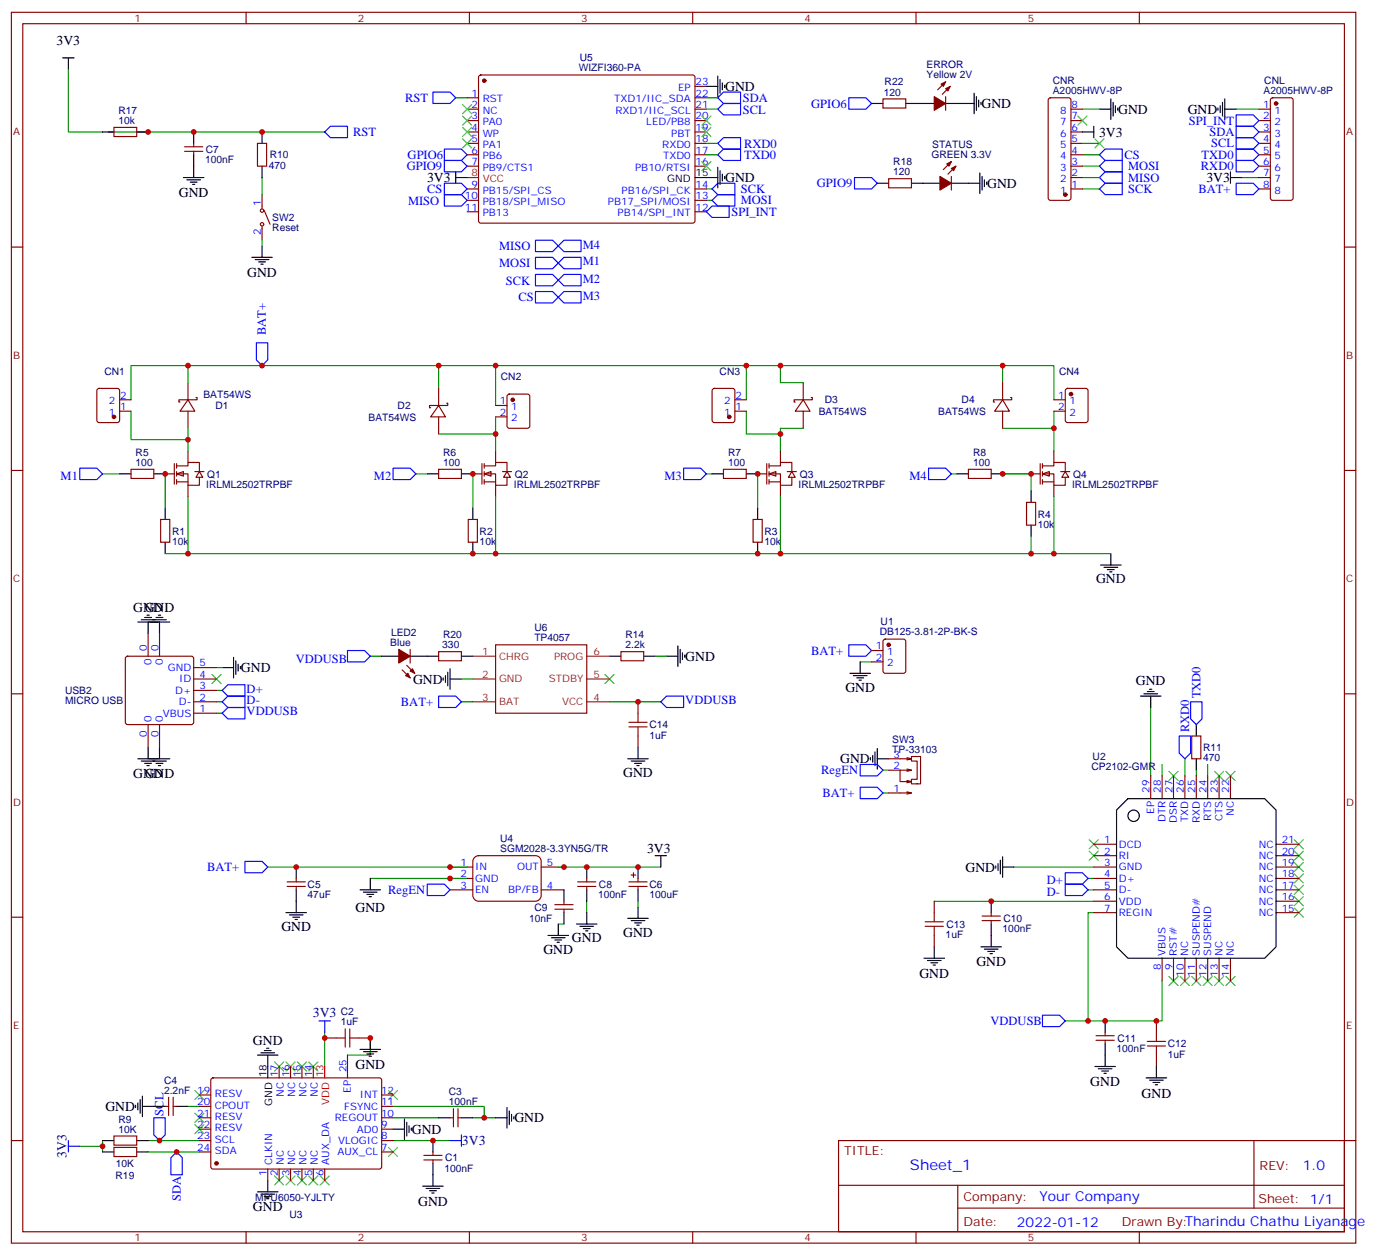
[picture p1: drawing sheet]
<svg xmlns="http://www.w3.org/2000/svg" width="433mm" height="388mm" viewBox="0 0 433 388" stroke-linecap="round" stroke-linejoin="round" font-family="sans-serif">
<g fill="none" stroke="#870000" stroke-width=".35">
<path d="M3.5 3.8h416.3v381h-416.3zM7.1 7.3h409.2v374h-409.2zM76.2 3.8v3.5M145.3 3.8v3.5M214.5 3.8v3.5M283.6 3.8v3.5M352.8 3.8v3.5M35.3 39.4h7v2.9h-7zM144.6 33.8h3.6M144.6 37.3h3.6M144.6 30.3h3.6M148.4 23.4l.5-.2h65.6l.5 .2 .2 .5-.1 44.7-.6 .5-65.9-.1-.4-.6v-44.5z"/>
<path d="M215.2 33.8h3.5M215.2 37.3h3.5M215.2 30.3h3.5M215.2 26.7h3.5M273.4 30.6h7.1v2.8h-7.1zM292.8 25.3l-2.5 2.5M292.8 29.9v4.2M294.2 26.7l-2.5 2.5M324.8 30.5l.5-.2h5.6l.5 .2 .2 .5v30.3l-.2 .5-.5 .2h-5.6l-.5-.2-.2-.5v-30.3zM331.6 33.8h3.5M331.6 37.3h3.5M389.8 33.8h3.5"/>
<path d="M389.8 37.3h3.5M393.6 30.5l.5-.2h5.6l.5 .2 .2 .5v30.3l-.2 .5-.5 .2h-5.6l-.5-.2-.3-.5v-30.3zM57.1 46.8h5.7M57.1 45.4h5.7M60 44.4v1M60 46.8v1.1M79.7 44.4h2.8v7h-2.8zM144.6 40.9h3.6M144.6 44.4h3.6M144.6 47.9h3.6M144.6 51.4h3.6M144.6 58.5h3.6"/>
<path d="M215.2 40.9h3.5M215.2 44.4h3.5M215.2 47.9h3.5M215.2 51.4h3.5M215.2 58.5h3.5M275.2 55.3h7v2.8h-7zM294.6 50l-2.5 2.5M294.6 54.6v4.2M296 51.4l-2.5 2.5M331.6 40.9h3.5M331.6 44.4h3.5M331.6 47.9h3.5"/>
<path d="M331.6 51.4h3.5M331.6 55h3.5M331.6 58.5h3.5M389.8 40.9h3.5M389.8 44.4h3.5M389.8 47.9h3.5M389.8 51.4h3.5M389.8 55h3.5M389.8 58.5h3.5M3.5 76.5h3.6M81.1 60.3v4.2M81.1 70.1v4.3"/>
<path d="M81.8 65.2l1.8 4.2M144.6 62h3.6M144.6 65.5h3.6M215.2 62h3.5M215.2 65.5h3.5M416.3 76.5h3.5M58.2 118.5v5.3M248.7 118.5v5.3M310.4 118.5v5.3M58.2 123.8l2.1 3.5h-4.6zM58.2 127.3v5.3M60.7 123h.3v.8h-5.6v.7h.3"/>
<path d="M135.8 125.5l2.1 3.5h-4.6zM135.8 120.2v5.3M135.8 129v5.3M138.3 124.8h.3v.7h-5.6v.7h.3M248.7 123.8l2.1 3.5h-4.6zM248.7 127.3v5.3M251.2 123h.3v.8h-5.6v.7h.3M310.4 123.8l2.2 3.5h-4.6zM310.4 127.3v5.3M312.9 123h.4v.8h-5.7v.7h.4M3.5 145.6h3.6M40.6 145.3h7v2.8h-7z"/>
<path d="M135.8 145.3h7.1v2.8h-7.1zM224 145.3h7.1v2.8h-7.1zM299.9 145.3h7v2.8h-7zM317.9 155.5h2.8v7.1h-2.8zM416.3 145.6h3.5M49.7 160.8h2.9v7.1h-2.9zM145 160.8h2.8v7.1h-2.8zM233.2 160.8h2.8v7.1h-2.8zM3.5 214.8h3.6M416.3 214.8h3.5M3.5 283.9h3.6M416.3 283.9h3.5"/>
<path d="M3.5 353.1h3.6M259.6 353.1h156.7v28.2h-156.7zM388.3 353.1v20.9M416.3 353.1h3.5M259.7 366.9h156.4M296.6 374h119.5M296.6 366.9v14.1M76.2 381.3v3.5M145.3 381.3v3.5M214.5 381.3v3.5M283.6 381.3v3.5M352.8 381.3v3.5"/>
<circle cx="81.1" cy="65.2" r=".53"/>
<circle cx="81.1" cy="69.4" r=".53"/>
</g>
<g fill="none" stroke="#000" stroke-width=".35">
<path d="M19.4 17.9h3.5M21.2 17.9v3.5M269.9 32h3.5M280.5 32h8.8M292.8 32h8.8M301.6 28.9v6.3M302.3 29.9v4.2M303 31v2.1M303.7 31.7v.7M338.7 39.1v3.5M340.4 33.8h3.6M344 30.6v6.4"/>
<path d="M344.7 31.7v4.2M345.4 32.7v2.2M346.1 33.4v.7M377.1 33.4v.7M377.8 32.7v2.2M378.5 31.7v4.2M379.2 33.8h3.6M379.2 30.6v6.4M31.7 40.9h3.6M42.3 40.9h3.6M56.8 55h6.3M57.9 55.7h4.2"/>
<path d="M58.9 56.4h2.1M59.6 57.1h.7M60 40.9v3.5M60 47.9v7.1M81.1 40.9v3.5M81.1 51.4v3.6M141.1 55h3.5M141.1 53.2v3.5M215.2 55h7M222.2 51.8v6.3M223 52.8v4.3M223.7 53.9v2.1"/>
<path d="M224.4 54.6v.7M271.6 56.7h3.6M282.2 56.7h8.8M294.6 56.7h8.8M303.4 53.6v6.3M304.1 54.6v4.2M304.8 55.7v2.1M305.5 56.4v.7M335.1 40.9h3.6M381 55h3.5M381 53.2v3.5M78 79.7h6.3"/>
<path d="M81.1 76.1v3.6M79 80.4h4.3M80.1 81.1h2.1M80.8 81.8h.7M37 146.7h3.6M47.6 146.7h3.6M51.2 157.3v3.5M132.3 146.7h3.5M142.9 146.7h3.5M146.4 157.3v3.5M220.5 146.7h3.5M231.1 146.7h3.5"/>
<path d="M234.6 157.3v3.5M296.3 146.7h3.6M306.9 146.7h3.5M319.3 152v3.5M51.2 167.9v3.5M146.4 167.9v3.5M234.6 167.9v3.5M319.3 162.6v3.5M340.8 174.9h6.3M341.8 175.6h4.3M342.9 176.3h2.1M343.6 177h.7"/>
<path d="M344 171.4v3.5"/>
</g>
<g fill="none" stroke="#008700" stroke-width=".35">
<path d="M21.2 21.4v19.5h10.5M141.1 30.3h3.5M218.7 33.8h3.5M218.7 30.3h3.5M335.1 33.8h5.3M382.8 33.8h7M33.5 40.9h67M81.1 55v5.3M218.7 47.9h3.5M218.7 58.5h1.8M218.7 44.4h3.5M335.1 47.9h5.3"/>
<path d="M335.1 51.4h5.3M335.1 55h5.3M335.1 58.5h5.3M335.1 44.4h5.3M384.5 55h5.3M81.1 74.4v1.7M218.7 62h1.8M58.2 113.2h-17.6v10.6M135.8 113.2v7M153.5 113.2v12.3M231.1 113.2v10.6M310.4 113.2v5.3"/>
<path d="M40.6 127.3v8.8h17.6M135.8 134.3h17.7M231.1 127.3v7h10.6M310.4 132.6h15.9M326.3 127.3v12.3M31.7 146.7h5.3M128.8 146.7h3.5M218.7 146.7h1.8M294.6 146.7h1.7M310.4 146.7h8.9M319.3 166.1v5.3"/>
</g>
<g fill="none" stroke="#00f" stroke-width=".35">
<path d="M134.1 28.5h5.2l1.8 1.8-1.8 1.7h-5.2zM222.2 33.8l1.8-1.8h5.3v3.6h-5.3zM224 28.5h5.3v3.5h-5.3l-1.8-1.7zM262.8 30.3h5.3l1.8 1.7-1.8 1.8h-5.3zM382.8 39.1h5.3l1.7 1.8-1.7 1.7h-5.3zM100.5 40.9l1.8-1.8h5.3v3.5h-5.3zM137.6 49.7h5.3l1.7 1.7-1.7 1.8h-5.3zM137.6 46.1h5.3l1.7 1.8-1.7 1.8h-5.3zM137.6 56.7h5.3l1.7 1.8-1.7 1.8h-5.3zM220.5 58.5l1.7-1.8h5.3v3.6h-5.3zM222.2 47.9l1.8-1.8h5.3v3.6h-5.3zM222.2 44.4l1.8-1.8h5.3v3.5h-5.3z"/>
<path d="M264.6 55h5.3l1.7 1.7-1.7 1.8h-5.3zM342.2 46.1h5.3v3.6h-5.3l-1.8-1.8zM342.2 49.7h5.3v3.5h-5.3l-1.8-1.8zM342.2 53.2h5.3v3.5h-5.3l-1.8-1.7zM342.2 56.7h5.3v3.6h-5.3l-1.8-1.8zM382.8 46.1h5.3l1.7 1.8-1.7 1.8h-5.3zM382.8 49.7h5.3l1.7 1.7-1.7 1.8h-5.3zM382.8 42.6h5.3l1.7 1.8-1.7 1.7h-5.3zM382.8 56.7h5.3l1.7 1.8-1.7 1.8h-5.3zM137.6 60.3h5.3l1.7 1.7-1.7 1.8h-5.3zM172.9 76.1l1.7-1.7h5.3v3.5h-5.3zM222.2 60.3h5.3v3.5h-5.3l-1.7-1.8z"/>
<path d="M172.9 81.4l1.7-1.7h5.3v3.5h-5.3zM172.9 92l1.7-1.8h5.3v3.6h-5.3zM174.6 84.9h5.3v3.6h-5.3l-1.7-1.8zM79.4 106.1h3.5v5.3l-1.8 1.8-1.7-1.8zM24.7 144.9h5.3l1.7 1.8-1.7 1.7h-5.3zM121.7 144.9h5.3l1.8 1.8-1.8 1.7h-5.3zM211.7 144.9h5.3l1.7 1.8-1.7 1.7h-5.3zM287.5 144.9h5.3l1.8 1.8-1.8 1.7h-5.3z"/>
</g>
<g fill="#870000" stroke="#870000" stroke-width=".35">
<path d="M289.3 29.9l3.5 2.1-3.5 2.1z"/>
<path d="M292.8 27.4l1.4-.7-.7 1.5z"/>
<path d="M291.4 26l1.4-.7-.7 1.4z"/>
<path d="M291 54.6l3.6 2.1-3.6 2.1z"/>
<path d="M294.6 52.1l1.4-.7-.7 1.4z"/>
<path d="M293.2 50.7l1.4-.7-.7 1.4z"/>
<circle cx="395.1" cy="32" r=".53"/>
<circle cx="329.8" cy="60.3" r=".53"/>
<circle cx="149.9" cy="25" r=".53"/>
</g>
<path d="M333.7 35.9l2.8 2.8M336.5 35.9l-2.8 2.8" fill="none" stroke="#3c3" stroke-width=".35"/>
<path d="M144.6 55h3.6" fill="none" stroke="#f00" stroke-width=".35"/>
<g fill="#fff" stroke="#870000" stroke-width=".35">
<path d="M54.7 146.7l2.1-.7v1.4z"/>
<path d="M61.7 146l1.1 1.7h-2.1z"/>
</g>
<path d="M58.2 139.6v3.6M51.2 146.7h2.8M54 143.5v6.4M54.7 144.2h3.5v-1h3.5v2.8M54.7 146.7h3.5v3.5h3.5v-2.5M54.7 149.2h3.5M54.7 143.5v1.4M54.7 146v1.4M54.7 148.4v1.5M58.2 150.2v3.5M60.3 146h2.8" fill="none" stroke="#870000" stroke-width=".35"/>
<g fill="#fff" stroke="#870000" stroke-width=".35">
<path d="M149.9 146.7l2.1-.7v1.4z"/>
<path d="M157 146l1 1.7h-2.1z"/>
</g>
<path d="M153.5 139.6v3.6M146.4 146.7h2.8M149.2 143.5v6.4M149.9 144.2h3.6v-1h3.5v2.8M149.9 146.7h3.6v3.5h3.5v-2.5M149.9 149.2h3.6M149.9 143.5v1.4M149.9 146v1.4M149.9 148.4v1.5M153.5 150.2v3.5M155.6 146h2.8" fill="none" stroke="#870000" stroke-width=".35"/>
<g fill="#fff" stroke="#870000" stroke-width=".35">
<path d="M238.1 146.7l2.1-.7v1.4z"/>
<path d="M245.2 146l1 1.7h-2.1z"/>
</g>
<path d="M241.7 139.6v3.6M234.6 146.7h2.8M237.4 143.5v6.4M238.1 144.2h3.6v-1h3.5v2.8M238.1 146.7h3.6v3.5h3.5v-2.5M238.1 149.2h3.6M238.1 143.5v1.4M238.1 146v1.4M238.1 148.4v1.5M241.7 150.2v3.5M243.8 146h2.8" fill="none" stroke="#870000" stroke-width=".35"/>
<g fill="#fff" stroke="#870000" stroke-width=".35">
<path d="M322.8 146.7l2.1-.7v1.4z"/>
<path d="M329.8 146l1.1 1.7h-2.1z"/>
</g>
<g fill="none" stroke="#870000" stroke-width=".35">
<path d="M30.2 120.4l.5-.2h5.6l.7 .5v9.4l-.4 .7h-5.9l-.7-.5v-9.4zM37 127.3h3.6M37 123.8h3.6M153.5 125.5h3.5M153.5 129h3.5M157.2 122.2l.5-.2h5.6l.7 .4v9.5l-.4 .6-5.9 .1-.7-.5v-9.4zM220.7 120.4l.5-.2h5.6l.7 .5v9.4l-.4 .7h-5.9l-.7-.5v-9.4zM227.5 127.3h3.6M227.5 123.8h3.6M326.3 139.6v3.6M326.3 127.3h3.5M326.3 123.8h3.5"/>
<path d="M330.1 120.4l.5-.2h5.6l.6 .5 .1 9.4-.5 .7h-5.8l-.7-.5-.1-9.4zM319.3 146.7h2.8M322.1 143.5v6.4M322.8 144.2h3.5v-1h3.5v2.8M322.8 146.7h3.5v3.5h3.5v-2.5M322.8 149.2h3.5M322.8 143.5v1.4M322.8 146v1.4M322.8 148.4v1.5M326.3 150.2v3.5M328.4 146h2.9M45.9 196.1v7"/>
<path d="M49.4 196.1v7M153.5 199.6h28.2v21.2h-28.2zM273.6 198l.5-.2h5.7l.6 .5 .1 9.4-.5 .7h-5.9l-.6-.4-.1-9.5zM39 203.3l.5-.2h19.8l.5 .2 .2 .5v19.8l-.3 .5-.4 .2h-19.8l-.5-.2-.2-.5v-19.8zM60 217.2h7M60 213.7h7M60 210.2h7M60 206.7h7M124.5 207.4l2.5 2.4M125.9 206l2.5 2.4M127 201v4.2M135.8 201.7h7.1v2.8h-7.1z"/>
<path d="M192.3 201.7h7v2.8h-7zM197.6 217.2v3.6M269.9 201.4h3.5M269.9 204.9h3.5M45.9 224.3v7.1M49.4 224.3v7.1M60 220.8h7M197.6 227.8v3.6M275.2 234.9h7l-1.4 .3M275.2 238.4h3.5M278.7 238.4v3.5h3.5l-1.4 .4M278.7 238.4h3.5l-1.4 .4"/>
<path d="M280.8 238.1l1.4 .3M280.8 234.5l1.4 .4M282.2 234.2h2.8v8.4h-2.8v-1.4h1.8v-5.6h-1.8zM369 227.8h2.8v7.1h-2.8zM280.8 245.1l1.4 .4h-7M280.8 241.6l1.4 .3M282.2 245.5l-1.4 .3M356.3 240.2v7M359.8 240.2v7M363.4 240.2v7M366.9 240.2v7M370.4 240.2v7"/>
<path d="M373.9 240.2v7M377.5 240.2v7M381 240.2v7M88.9 273h5.6M88.9 274.4h5.6M91.7 271.9v1.1M91.7 274.4v1M139.3 268.4h7.1M139.3 271.9h7.1M139.3 275.4h7.1M147 265.4l1.2-.5h17.6a1.76 1.76 0 0 1 1.8 1.7v10.6a1.89 1.89 0 0 1-1.8 1.8h-17.6a1.89 1.89 0 0 1-1.8-1.8v-10.6zM167.6 268.4h7"/>
<path d="M167.6 275.4h7M174.6 279v1M178.9 273h5.6M178.9 274.4h5.6M181.7 271.9v1.1M181.7 274.4v1M194.7 273h5.7M194.7 274.4h5.7M195.4 270.9h1.4M196.1 270.2v1.4M197.6 271.9v1.1M197.6 274.4v1"/>
<path d="M289.3 279v3.5M338.7 261.3h7M338.7 264.9h7M338.7 268.4h7M338.7 271.9h7M338.7 275.4h7M338.7 279h7M395.1 261.3h7.1M395.1 264.9h7.1M395.1 268.4h7.1M395.1 271.9h7.1M395.1 275.4h7.1"/>
<path d="M395.1 279h7.1M171.8 281.4h5.6M171.8 280h5.6M174.6 281.4v1.1M289.3 289.6v3.5M304.1 285h5.6M304.1 283.6h5.6M306.9 282.5v1.1M306.9 285v1M338.7 282.5h7M359.8 296.6v7.1M363.4 296.6v7.1"/>
<path d="M366.9 296.6v7.1M370.4 296.6v7.1M373.9 296.6v7.1M377.5 296.6v7.1M381 296.6v7.1M395.1 282.5h7.1M342.2 319.5v1.1M358.1 316v3.5M52.2 339.7v5.6M53.6 339.7v5.6M61.7 338.9h3.6M65.5 333.9l.5-.2h51.7l.5 .7-.1 27-.6 .5-51.8-.1-.4-.6v-26.8z"/>
<path d="M86.4 330.1v3.6M90 330.1v3.6M93.5 330.1v3.6M97 330.1v3.6M100.5 321.3h3.6M107.6 326.6v7.1M111.1 321.3h3.6M118.2 338.9h3.5M339.4 322h5.6M339.4 320.6h5.6M342.2 322v1.1M358.1 326.6v3.5"/>
<path d="M35.3 355.2h7v2.8h-7zM35.3 351.6h7v2.9h-7zM51.2 342.5h1M53.6 342.5h1.1M61.7 342.5h3.6M61.7 346h3.6M61.7 356.6h3.6M61.7 353.1h3.6M61.7 349.5h3.6M118.2 342.5h3.5M118.2 346h3.5M118.2 356.6h3.5"/>
<path d="M118.2 353.1h3.5M118.2 349.5h3.5M131.2 359.1h5.7M131.2 357.6h5.7M134.1 356.6v1M134.1 359.1v1M139.3 346h1.1M140.4 343.2v5.6M141.8 343.2v5.6M141.8 346h1.1M82.9 361.9v3.5M86.4 361.9v3.5"/>
<path d="M90 361.9v3.5M93.5 361.9v3.5M97 361.9v3.5M100.5 361.9v3.5"/>
</g>
<g fill="none" stroke="#008700" stroke-width=".35">
<path d="M58.2 118.5v-5.3h268.1v10.6M241.7 113.2v5.3h7M58.2 132.6v7M153.5 129v10.6M248.7 132.6h-7v7M51.2 146.7v10.6M58.2 153.7v17.7M146.4 146.7v10.6M153.5 153.7v17.7M234.6 146.7v10.6M241.7 153.7v17.7M310.4 146.7h8.9v5.3"/>
<path d="M326.3 153.7v17.7M51.2 171.4h292.8M67 217.2h1.8M67 206.7h1.8M67 213.7h1.8M114.7 203.1h3.5M142.9 217.2h3.5M142.9 210.2h3.5M188.7 217.2h15.9M202.8 203.1h3.6M266.3 204.9h3.6M356.3 219v21.2"/>
<path d="M67 220.8h1.8M273.4 238.4h1.8M359.8 236.6v3.6M366.9 234.9v5.3M370.4 238.4v1.8M373.9 236.6v3.6M273.4 245.5h1.8M82.9 268.4h61.7M114.7 271.9h29.9M172.9 268.4h31.7M181.7 279v3.5M197.6 279v1.7"/>
<path d="M289.3 279h49.4M314 268.4h24.7M336.9 275.4h1.8M336.9 271.9h1.8M172.9 286h1.7M338.7 282.5h-1.8v33.5M100.5 319.5v10.6M359.8 303.7v12.3h-30M114.7 321.3v5.3h-7.1M24.7 354.8h7M31.7 353.1v3.5M45.9 353.1h15.8"/>
<path d="M45.9 356.6h15.8M58.2 342.5h3.5M121.7 342.5h28.2v3.5M121.7 346h14.1M121.7 353.1h17.6M146.4 346h7.1"/>
</g>
<g fill="none" stroke="#00f" stroke-width=".35">
<path d="M382.8 35.6h5.3l1.7 1.7-1.7 1.8h-5.3zM165.8 74.4h5.3l1.8 1.7-1.8 1.8h-5.3zM165.8 79.7h5.3l1.8 1.7-1.8 1.8h-5.3zM218.7 65.5l1.8-1.7h5.3v3.5h-5.3zM165.8 84.9h5.3l1.8 1.8-1.8 1.8h-5.3zM165.8 90.2h5.3l1.8 1.8-1.8 1.8h-5.3zM262.8 199.6h5.3l1.8 1.8-1.8 1.7h-5.3zM68.8 213.7l1.8-1.8h5.2v3.6h-5.2zM68.8 217.2l1.8-1.7h5.2v3.5h-5.2zM107.6 201.4h5.3l1.8 1.7-1.8 1.8h-5.3zM135.8 215.5h5.3l1.8 1.7-1.8 1.8h-5.3zM204.6 217.2l1.8-1.7h5.3v3.5h-5.3z"/>
<path d="M368.7 217.2h3.5v5.3l-1.8 1.8-1.7-1.8zM68.8 220.8l1.8-1.8h5.2v3.5h-5.2zM266.3 236.6h5.3l1.8 1.8-1.8 1.8h-5.3zM365.1 227.8h3.6v5.3l-1.8 1.8-1.8-1.8zM266.3 243.7h5.3l1.8 1.8-1.8 1.7h-5.3zM75.8 266.6h5.3l1.8 1.8-1.8 1.8h-5.3zM132.3 273.7h5.3l1.7 1.7-1.7 1.8h-5.3zM329.8 270.2h5.3l1.8 1.7-1.8 1.8h-5.3zM329.8 273.7h5.3l1.8 1.7-1.8 1.8h-5.3zM98.8 316h3.5M100.5 316v3.5M322.8 314.3h5.3l1.7 1.7-1.7 1.8h-5.3z"/>
<path d="M21.2 354.8h3.5M21.2 353.1v3.5M47.6 346h3.6v5.3l-1.8 1.8-1.8-1.8zM54.7 356.6l1.7 1.8v5.2h-3.5v-5.2zM139.3 353.1h3.6M142.9 351.3v3.5"/>
</g>
<g fill="none" stroke="#000" stroke-width=".35">
<path d="M218.7 26.7h3.5M222.2 23.6v6.3M223 24.6v4.3M223.7 25.7v2.1M224.4 26.4v.7M42.7 192.5h9.9M43.7 191.8h7.8M44.8 191.1h2.1M45.5 190.4h.7M45.9 192.5v3.6M48.3 191.1h2.1M49 190.4h.7"/>
<path d="M49.4 192.5v3.6M209.9 200v6.3M68.8 206.7h3.5M72.3 203.5v6.3M73 204.5v4.3M73.7 205.6v2.1M74.4 206.3v.7M118.2 203.1h5.3M127 203.1h8.8M137.2 209.8v.7M137.9 209.1v2.1M138.6 208.1v4.2"/>
<path d="M139.3 210.2h3.6M139.3 207v6.4M142.9 203.1h3.5M188.7 203.1h3.6M199.3 203.1h3.5M206.4 203.1h3.5M210.6 201v4.2M211.3 202.1v2.1M212 202.8v.7M263.2 208.4h6.3M264.2 209.1h4.3M265.3 209.8h2.1"/>
<path d="M266 210.5h.7M266.3 204.9v3.5M353.1 215.5h6.4M354.2 214.8h4.2M355.2 214.1h2.2M356 213.4h.7M356.3 215.5v3.5M42.7 234.9h9.9M43.7 235.6h7.8M44.8 236.3h2.1M45.5 237h.7M45.9 231.4v3.5"/>
<path d="M48.3 236.3h2.1M49 237h.7M49.4 231.4v3.5M194.4 234.9h6.3M195.4 235.6h4.3M196.5 236.3h2.1M197.2 237h.7M197.6 231.4v3.5M269.5 234.5v.7M270.2 233.8v2.1M270.9 232.8v4.2M271.6 234.9h3.6"/>
<path d="M271.6 231.7v6.4M370.4 224.3v3.5M370.4 234.9v3.5M349.2 247.2h42.4l3.5 3.6v42.3l-3.5 3.5h-42.4l-3.5-3.5v-42.3zM91.7 268.4v3.5M91.7 275.4v7.1M111.5 275.4h6.3M112.5 276.2h4.3M113.6 276.9h2.1M114.3 277.6h.7M114.7 271.9v3.5M174.6 275.4v3.6"/>
<path d="M181.7 268.4v3.5M181.7 275.4v3.6M197.6 268.4v3.5M197.6 275.4v3.6M202.8 264.9h3.6M204.6 264.9v3.5M306.9 279v3.5M308.3 268v.7M309 267.3v2.2M309.7 266.3v4.2M310.4 268.4h3.6M310.4 265.2v6.4"/>
<path d="M88.5 282.5h6.4M89.6 283.2h4.2M90.7 283.9h2.1M91.4 284.6h.7M169.7 289.6h6.3M170.7 290.3h4.3M171.8 291h2.1M172.5 291.7h.7M172.9 286v3.6M174.6 282.5v3.5M178.5 286h6.4M179.6 286.7h4.2"/>
<path d="M180.6 287.4h2.1M181.3 288.1h.7M181.7 282.5v3.5M194.4 284.3h6.3M195.4 285h4.3M196.5 285.7h2.1M197.2 286.4h.7M197.6 280.7v3.6M286.1 296.6h6.4M287.2 297.3h4.2M288.2 298h2.1M288.9 298.7h.7"/>
<path d="M289.3 293.1v3.5M303.7 293.1h6.4M304.8 293.8h4.2M305.9 294.5h2.1M306.6 295.2h.7M306.9 286v7.1M342.2 316v3.5M44.1 339.3v6.4M79.7 326.6h6.4M80.8 325.9h4.2M81.8 325.2h2.2M82.5 324.5h.8"/>
<path d="M82.9 326.6v7.1M111.5 324.8h6.3M112.5 325.5h4.3M113.6 326.2h2.1M114.3 327h.7M114.7 321.3v3.5M339 330.1h6.4M340.1 330.8h4.2M341.1 331.5h2.2M341.8 332.2h.7M342.2 323.1v7M354.9 333.7h6.3"/>
<path d="M356 334.4h4.2M357 335.1h2.1M357.7 335.8h.7M358.1 330.1v3.6M31.7 356.6h3.6M31.7 353.1h3.6M42 342.1v.7M42.3 356.6h3.6M42.3 353.1h3.6M42.7 341.4v2.1M43.4 340.4v4.2M44.1 342.5h7.1"/>
<path d="M54.7 342.5h3.5M121.7 349.5h3.5M125.2 346.4v6.3M125.9 347.4v4.2M126.6 348.5v2.1M127.4 349.2v.7M134.1 353.1v3.5M135.8 346h3.5M142.9 346h3.5M153.5 346h3.5M157 342.8v6.4M157.7 343.9v4.2"/>
<path d="M158.4 344.9v2.2M159.1 345.7v.7M79.7 368.9h6.4M80.8 369.6h4.2M81.8 370.3h2.2M82.5 371.1h.8M82.9 365.4v3.5M130.9 367.2h6.3M131.9 367.9h4.3M133 368.6h2.1M133.7 369.3h.7M134.1 360.1v7.1"/>
<circle cx="351" cy="252.5" r="1.76"/>
</g>
<g fill="none" stroke="#3c3" stroke-width=".35">
<path d="M143.2 39.4l2.8 2.9M143.2 35.9l2.8 2.8M143.2 32.4l2.8 2.8M146 39.4l-2.8 2.9M146 35.9l-2.8 2.8M146 32.4l-2.8 2.8M217.3 35.9l2.8 2.8M217.3 39.4l2.8 2.9M220.1 35.9l-2.8 2.8M220.1 39.4l-2.8 2.9M143.2 43l2.8 2.8M146 43l-2.8 2.8"/>
<path d="M217.3 50l2.8 2.8M220.1 50l-2.8 2.8M339 43l2.8 2.8M341.8 43l-2.8 2.8M65.6 208.8l2.8 2.8M68.4 208.8l-2.8 2.8M187.3 208.8l2.8 2.8M190.1 208.8l-2.8 2.8M361.9 238.8l2.9 2.8M364.8 238.8l-2.9 2.8M376.1 238.8l2.8 2.8M378.9 238.8l-2.8 2.8"/>
<path d="M379.6 238.8l2.8 2.8M382.4 238.8l-2.8 2.8M337.3 259.9l2.8 2.8M340.1 259.9l-2.8 2.8M400.8 259.9l2.8 2.8M403.6 259.9l-2.8 2.8M337.3 263.5l2.8 2.8M340.1 263.5l-2.8 2.8M400.8 263.5l2.8 2.8M400.8 267l2.8 2.8M400.8 270.5l2.8 2.8M400.8 274l2.8 2.9"/>
<path d="M400.8 277.6l2.8 2.8M403.6 263.5l-2.8 2.8M403.6 267l-2.8 2.8M403.6 270.5l-2.8 2.8M403.6 274l-2.8 2.9M403.6 277.6l-2.8 2.8M400.8 281.1l2.8 2.8M403.6 281.1l-2.8 2.8M361.9 302.3l2.9 2.8M364.8 302.3l-2.9 2.8M365.5 302.3l2.8 2.8M368.3 302.3l-2.8 2.8"/>
<path d="M369 302.3l2.8 2.8M371.8 302.3l-2.8 2.8M372.5 302.3l2.9 2.8M375.4 302.3l-2.9 2.8M376.1 302.3l2.8 2.8M378.9 302.3l-2.8 2.8M379.6 302.3l2.8 2.8M382.4 302.3l-2.8 2.8M60.3 337.5l2.8 2.9M63.1 337.5l-2.8 2.9M85 328.7l2.8 2.8M87.8 328.7l-2.8 2.8"/>
<path d="M88.5 328.7l2.9 2.8M91.4 328.7l-2.9 2.8M92.1 328.7l2.8 2.8M94.9 328.7l-2.8 2.8M95.6 328.7l2.8 2.8M98.4 328.7l-2.8 2.8M120.3 337.5l2.8 2.9M123.1 337.5l-2.8 2.9M60.3 348.1l2.8 2.8M60.3 344.6l2.8 2.8M63.1 348.1l-2.8 2.8M63.1 344.6l-2.8 2.8"/>
<path d="M120.3 355.2l2.8 2.8M123.1 355.2l-2.8 2.8M85 364l2.8 2.8M87.8 364l-2.8 2.8M88.5 364l2.9 2.8M91.4 364l-2.9 2.8M92.1 364l2.8 2.8M94.9 364l-2.8 2.8M95.6 364l2.8 2.8M98.4 364l-2.8 2.8M99.1 364l2.9 2.8M102 364l-2.9 2.8"/>
</g>
<g fill="none" stroke="#a10000" stroke-width=".35">
<path d="M194.7 223.6h5.7M194.7 225h5.7M197.6 220.8v2.8M197.6 225v2.8M286.5 285.3h5.6M286.5 286.7h5.6M289.3 282.5v2.8M289.3 286.7v2.9M106.9 318.5v5.6M108.3 318.5v5.6M358.1 319.5v2.9M104.1 321.3h2.8"/>
<path d="M108.3 321.3h2.8M355.2 322.4h5.7M355.2 323.8h5.7M358.1 323.8v2.8"/>
</g>
<g fill="#870000" stroke="#870000" stroke-width=".35">
<path d="M123.5 201l3.5 2.1-3.5 2.1z"/>
<path d="M127 207.7l.7-.7 .7 1.4z"/>
<path d="M125.6 209.1l.7-.7 .7 1.4z"/>
<circle cx="67" cy="360.1" r=".53"/>
<circle cx="275.2" cy="199.6" r=".53"/>
<circle cx="35.3" cy="129" r=".53"/>
<circle cx="158.7" cy="123.8" r=".53"/>
<circle cx="225.8" cy="129" r=".53"/>
<circle cx="331.6" cy="122" r=".53"/>
</g>
<path d="M100.5 330.1v3.6" fill="none" stroke="#f00" stroke-width=".35"/>
<path d="M146.4 203.1h7.1M146.4 210.2h7.1M146.4 217.2h7.1M181.7 203.1h7M181.7 210.2h7M181.7 217.2h7" fill="none" stroke="#8c2424" stroke-width=".35"/>
<g fill="#c00">
<circle cx="60" cy="40.9" r=".88"/>
<circle cx="81.1" cy="40.9" r=".88"/>
<circle cx="45.9" cy="40.9" r=".88"/>
<circle cx="310.4" cy="113.2" r=".88"/>
<circle cx="153.5" cy="134.3" r=".88"/>
<circle cx="135.8" cy="113.2" r=".88"/>
<circle cx="58.2" cy="136.1" r=".88"/>
<circle cx="58.2" cy="113.2" r=".88"/>
<circle cx="234.6" cy="171.4" r=".88"/>
<circle cx="146.4" cy="171.4" r=".88"/>
<circle cx="310.4" cy="146.7" r=".88"/>
<circle cx="234.6" cy="146.7" r=".88"/>
<circle cx="146.4" cy="146.7" r=".88"/>
<circle cx="51.2" cy="146.7" r=".88"/>
<circle cx="81.1" cy="113.2" r=".88"/>
<circle cx="326.3" cy="132.6" r=".88"/>
<circle cx="231.1" cy="113.2" r=".88"/>
<circle cx="241.7" cy="134.3" r=".88"/>
<circle cx="319.3" cy="171.4" r=".88"/>
<circle cx="319.3" cy="146.7" r=".88"/>
<circle cx="153.5" cy="113.2" r=".88"/>
<circle cx="153.5" cy="171.4" r=".88"/>
<circle cx="241.7" cy="171.4" r=".88"/>
<circle cx="326.3" cy="171.4" r=".88"/>
<circle cx="241.7" cy="113.2" r=".88"/>
<circle cx="49.4" cy="353.1" r=".88"/>
<circle cx="54.7" cy="356.6" r=".88"/>
<circle cx="114.7" cy="321.3" r=".88"/>
<circle cx="149.9" cy="346" r=".88"/>
<circle cx="100.5" cy="321.3" r=".88"/>
<circle cx="134.1" cy="353.1" r=".88"/>
<circle cx="31.8" cy="354.8" r=".88"/>
<circle cx="336.9" cy="316" r=".88"/>
<circle cx="306.9" cy="279" r=".88"/>
<circle cx="358.1" cy="316" r=".88"/>
<circle cx="342.2" cy="316" r=".88"/>
<circle cx="197.6" cy="268.4" r=".88"/>
<circle cx="91.7" cy="268.4" r=".88"/>
<circle cx="139.3" cy="268.4" r=".88"/>
<circle cx="174.6" cy="268.4" r=".88"/>
<circle cx="139.3" cy="271.9" r=".88"/>
<circle cx="197.6" cy="217.2" r=".88"/>
<circle cx="181.7" cy="268.4" r=".88"/>
<circle cx="58.2" cy="171.4" r=".88"/>
</g>
<text font-size="4.6" fill="#00f" x="281.7" y="362.1">Sheet_1</text>
<g font-size="4.2">
<text x="17.5" y="14">3V3</text>
<text x="224.5" y="28.2">GND</text>
<text x="303.9" y="33.5">GND</text>
<text x="346.3" y="35.2">GND</text>
<text x="367.8" y="35.2">GND</text>
<text x="340.3" y="42.3">3V3</text>
<text x="132.2" y="56.4">3V3</text>
<text x="224.5" y="56.4">GND</text>
<text x="305.7" y="58.2">GND</text>
<text x="373.5" y="56.4">3V3</text>
<text x="55.4" y="61">GND</text>
<text x="76.6" y="85.7">GND</text>
<text x="339.4" y="180.6">GND</text>
<text x="41.3" y="189.3">GND</text>
<text x="44.8" y="189.3">GND</text>
<text x="74.6" y="208.1">GND</text>
<text x="212.2" y="204.6">GND</text>
<text x="127.9" y="211.6">GND</text>
<text x="261.8" y="214.1">GND</text>
<text x="351.7" y="212.1">GND</text>
<text x="260.2" y="236.3">GND</text>
<text x="41.3" y="241">GND</text>
<text x="44.8" y="241">GND</text>
<text x="193" y="240.5">GND</text>
<text x="200.4" y="264.2">3V3</text>
<text x="299" y="269.8">GND</text>
<text x="110.1" y="282.2">GND</text>
<text x="87.1" y="288.1">GND</text>
<text x="177.1" y="291.7">GND</text>
<text x="193" y="289.9">GND</text>
<text x="168.3" y="295.2">GND</text>
<text x="302.3" y="299.2">GND</text>
<text x="284.7" y="302.7">GND</text>
<text x="78.3" y="323.4">GND</text>
<text x="110.1" y="330.9">GND</text>
<text x="337.6" y="336.2">GND</text>
<text x="353.5" y="339.7">GND</text>
<text x="32.6" y="343.9">GND</text>
<text x="159.3" y="347.4">GND</text>
<text x="127.5" y="350.9">GND</text>
<text x="78.3" y="374.9">GND</text>
<text x="129.5" y="373.3">GND</text>
</g>
<g font-size="4.2" fill="#000080">
<text x="96.9" y="314.9">3V3</text>
<text x="20.6" y="358.3" transform="rotate(-90 20.6 358.3)">3V3</text>
<text x="143.1" y="354.5">3V3</text>
</g>
<g font-size="4.2" fill="#00f">
<text x="403.4" y="362.3">1.0</text>
<text x="321.8" y="371.9">Your Company</text>
<text x="314.9" y="379.7">2022-01-12</text>
</g>
<g font-size="3.9" fill="#00f">
<text x="125.4" y="31.6">RST</text>
<text x="230" y="35.1">SCL</text>
<text x="230" y="31.5">SDA</text>
<text x="251.2" y="33.3">GPIO6</text>
<text x="368.1" y="38.6">SPI_INT</text>
<text x="109.3" y="42.1">RST</text>
<text x="230.4" y="45.7">RXD0</text>
<text x="374.5" y="42.1">SDA</text>
<text x="375" y="45.6">SCL</text>
<text x="125.9" y="52.7">GPIO9</text>
<text x="126.2" y="49.1">GPIO6</text>
<text x="230.4" y="49.2">TXD0</text>
<text x="348.2" y="49.3">CS</text>
<text x="349.3" y="52.7">MOSI</text>
<text x="371.9" y="52.7">RXD0</text>
<text x="372.1" y="49.1">TXD0</text>
<text x="132.3" y="59.7">CS</text>
<text x="229.4" y="59.7">SCK</text>
<text x="252.9" y="58">GPIO9</text>
<text x="349.3" y="56.2">MISO</text>
<text x="349.3" y="59.7">SCK</text>
<text x="371.1" y="59.8">BAT+</text>
<text x="126.3" y="63.3">MISO</text>
<text x="229.4" y="63.3">MOSI</text>
<text x="226.5" y="66.8">SPI_INT</text>
<text x="154.6" y="77.4">MISO</text>
<text x="180.4" y="77">M4</text>
<text x="154.6" y="82.8">MOSI</text>
<text x="180.4" y="82.1">M1</text>
<text x="156.6" y="88.1">SCK</text>
<text x="180.4" y="87.5">M2</text>
<text x="160.5" y="93.2">CS</text>
<text x="180.4" y="92.9">M3</text>
<text x="82.3" y="103.7" transform="rotate(-90 82.3 103.7)">BAT+</text>
<text x="18.8" y="148.4">M1</text>
<text x="115.8" y="148.4">M2</text>
<text x="205.7" y="148.4">M3</text>
<text x="281.6" y="148.4">M4</text>
<text x="251.1" y="202.7">BAT+</text>
<text x="91.6" y="205.1">VDDUSB</text>
<text x="76.4" y="214.4">D+</text>
<text x="76.4" y="217.9">D-</text>
<text x="76.4" y="221.5">VDDUSB</text>
<text x="124.1" y="218.5">BAT+</text>
<text x="212.2" y="217.8">VDDUSB</text>
<text x="371.7" y="216.2" transform="rotate(-90 371.7 216.2)">TXD0</text>
<text x="368.2" y="226.7" transform="rotate(-90 368.2 226.7)">RXD0</text>
<text x="254.3" y="239.7">RegEN</text>
<text x="254.7" y="246.8">BAT+</text>
<text x="64.2" y="269.7">BAT+</text>
<text x="324.1" y="273.7">D+</text>
<text x="120.2" y="276.7">RegEN</text>
<text x="324.1" y="277.2">D-</text>
<text x="306.7" y="317.3">VDDUSB</text>
<text x="50.7" y="345.3" transform="rotate(-90 50.7 345.3)">SCL</text>
<text x="56" y="371.9" transform="rotate(-90 56 371.9)">SDA</text>
</g>
<g font-size="3.9" fill="#800">
<text x="261.4" y="357.6">TITLE:</text>
<text x="390" y="362.3">REV:</text>
<text x="298.3" y="371.8">Company:</text>
<text x="389.7" y="372.5">Sheet: 1/1</text>
<text x="298.3" y="379.5">Date:</text>
<text x="347.4" y="379.6">Drawn By:Tharindu Chathu Liyanage</text>
</g>
<g font-size="3.2" fill="#800">
<text x="41.6" y="6.8">1</text>
<text x="110.8" y="6.8">2</text>
<text x="179.9" y="6.8">3</text>
<text x="249.1" y="6.8">4</text>
<text x="318.2" y="6.8">5</text>
<text x="4.1" y="41.9">A</text>
<text x="416.8" y="41.9">A</text>
<text x="4.1" y="111.1">B</text>
<text x="416.8" y="111.1">B</text>
<text x="4.1" y="180.2">C</text>
<text x="416.8" y="180.2">C</text>
<text x="4.1" y="249.3">D</text>
<text x="416.8" y="249.3">D</text>
<text x="4.1" y="318.5">E</text>
<text x="416.8" y="318.5">E</text>
<text x="41.6" y="384.3">1</text>
<text x="110.8" y="384.3">2</text>
<text x="179.9" y="384.3">3</text>
<text x="249.1" y="384.3">4</text>
<text x="318.2" y="384.3">5</text>
</g>
<g font-size="3.2" fill="#000080">
<text x="179.2" y="22">WIZFI360-PA</text>
<text x="179.5" y="18.9">U5</text>
<text x="286.9" y="21.1">ERROR</text>
<text x="273.7" y="29.6">120</text>
<text x="273.9" y="26.3">R22</text>
<text x="286.9" y="24.3">Yellow 2V</text>
<text x="326" y="29.2">A2005HWV-8P</text>
<text x="326" y="26">CNR</text>
<text x="391.2" y="29.1">A2005HWV-8P</text>
<text x="391.5" y="25.9">CNL</text>
<text x="36.7" y="35.2">R17</text>
<text x="36.7" y="38.4">10k</text>
<text x="63.8" y="47.3">C7</text>
<text x="288.6" y="45.7">STATUS</text>
<text x="63.5" y="50.5">100nF</text>
<text x="83.3" y="52.3">470</text>
<text x="83.5" y="49">R10</text>
<text x="276.6" y="51.1">R18</text>
<text x="288.4" y="49">GREEN 3.3V</text>
<text x="276.6" y="54.3">120</text>
<text x="84.3" y="71.6">Reset</text>
<text x="84.3" y="68.5">SW2</text>
<text x="32.3" y="116">CN1</text>
<text x="155.1" y="117.8">CN2</text>
<text x="222.8" y="116">CN3</text>
<text x="328" y="116">CN4</text>
<text x="63" y="123.1">BAT54WS</text>
<text x="255.4" y="124.9">D3</text>
<text x="297.8" y="124.9">D4</text>
<text x="66.7" y="126.6">D1</text>
<text x="114.1" y="130.2">BAT54WS</text>
<text x="123.1" y="126.6">D2</text>
<text x="253.5" y="128.4">BAT54WS</text>
<text x="290.5" y="128.4">BAT54WS</text>
<text x="42" y="141">R5</text>
<text x="137.2" y="141">R6</text>
<text x="225.4" y="141">R7</text>
<text x="301.3" y="141">R8</text>
<text x="42" y="144.2">100</text>
<text x="64.2" y="147.8">Q1</text>
<text x="137.2" y="144.2">100</text>
<text x="159.4" y="147.8">Q2</text>
<text x="225.4" y="144.2">100</text>
<text x="247.6" y="147.8">Q3</text>
<text x="301.3" y="144.2">100</text>
<text x="332.3" y="147.8">Q4</text>
<text x="63.9" y="151">IRLML2502TRPBF</text>
<text x="159.1" y="151">IRLML2502TRPBF</text>
<text x="247.3" y="151">IRLML2502TRPBF</text>
<text x="332" y="151">IRLML2502TRPBF</text>
<text x="321.4" y="160.2">R4</text>
<text x="53.3" y="165.5">R1</text>
<text x="148.5" y="165.5">R2</text>
<text x="236.7" y="165.5">R3</text>
<text x="321.4" y="163.3">10k</text>
<text x="53.3" y="168.6">10k</text>
<text x="148.5" y="168.6">10k</text>
<text x="236.7" y="168.6">10k</text>
<text x="121.1" y="196.7">LED2</text>
<text x="137.2" y="197.4">R20</text>
<text x="165.5" y="195.2">U6</text>
<text x="193.7" y="197.5">R14</text>
<text x="272.4" y="196.7">DB125-3.81-2P-BK-S</text>
<text x="272.7" y="193.5">U1</text>
<text x="120.8" y="200">Blue</text>
<text x="137" y="200.7">330</text>
<text x="165.5" y="198.4">TP4057</text>
<text x="193.7" y="200.7">2.2k</text>
<text x="20.1" y="214.9">USB2</text>
<text x="20.1" y="218">MICRO USB</text>
<text x="201.1" y="225.4">C14</text>
<text x="201.1" y="228.6">1uF</text>
<text x="276.3" y="233.1">TP-33103</text>
<text x="276.3" y="230">SW3</text>
<text x="372.5" y="232.5">R11</text>
<text x="338" y="238.4">CP2102-GMR</text>
<text x="338.3" y="235.2">U2</text>
<text x="372.5" y="235.7">470</text>
<text x="154.9" y="263.7">SGM2028-3.3YN5G/TR</text>
<text x="154.9" y="260.6">U4</text>
<text x="95.2" y="274.8">C5</text>
<text x="185.5" y="274.8">C8</text>
<text x="201.1" y="274.9">C6</text>
<text x="95.2" y="278">47uF</text>
<text x="165.5" y="281.9">C9</text>
<text x="185.2" y="278">100nF</text>
<text x="201.1" y="278">100uF</text>
<text x="163.8" y="285.4">10nF</text>
<text x="293.1" y="287.2">C13</text>
<text x="310.7" y="285.4">C10</text>
<text x="292.8" y="290.4">1uF</text>
<text x="310.4" y="288.6">100nF</text>
<text x="105.5" y="317.4">1uF</text>
<text x="105.5" y="314.3">C2</text>
<text x="346" y="322.4">C11</text>
<text x="345.7" y="325.7">100nF</text>
<text x="361.6" y="327.4">1uF</text>
<text x="361.6" y="324.2">C12</text>
<text x="50.8" y="335.5">C4</text>
<text x="50.8" y="338.6">2.2nF 19</text>
<text x="139" y="339">C3</text>
<text x="36.7" y="347.5">R9</text>
<text x="139" y="342.1">100nF</text>
<text x="36.7" y="350.6">10K</text>
<text x="137.8" y="359.5">C1</text>
<text x="35.8" y="364.8">R19</text>
<text x="35.9" y="361.3">10K</text>
<text x="137.6" y="362.7">100nF</text>
<text x="79" y="371.9">MPU6050-YJLTY</text>
<text x="89.6" y="377.2">U3</text>
</g>
<g font-size="3.2" fill="#00f">
<text x="146" y="29.9">1</text>
<text x="210" y="28.2">EP</text>
<text x="215.4" y="29.9">22</text>
<text x="215.4" y="26.4">23</text>
<text x="146" y="33.4">2</text>
<text x="149.5" y="31.7">RST</text>
<text x="149.5" y="35.2">NC</text>
<text x="190.2" y="31.7">TXD1/IIC_SDA</text>
<text x="190.6" y="35.2">RXD1/IIC_SCL</text>
<text x="215.4" y="33.4">21</text>
<text x="328.3" y="35.2">8</text>
<text x="331.8" y="33.4">8</text>
<text x="391.2" y="33.4">1</text>
<text x="394.7" y="35.2">1</text>
<text x="146" y="37">3</text>
<text x="146" y="40.5">4</text>
<text x="149.5" y="38.7">PA0</text>
<text x="200.1" y="38.7">LED/PB8</text>
<text x="215.4" y="40.5">19</text>
<text x="215.4" y="37">20</text>
<text x="328.3" y="38.7">7</text>
<text x="331.8" y="40.5">6</text>
<text x="331.8" y="37">7</text>
<text x="391.2" y="37">2</text>
<text x="391.2" y="40.5">3</text>
<text x="394.7" y="38.7">2</text>
<text x="146" y="44">5</text>
<text x="146" y="47.6">6</text>
<text x="149.5" y="42.3">WP</text>
<text x="149.5" y="45.8">PA1</text>
<text x="205" y="45.8">RXD0</text>
<text x="207.8" y="42.3">PBT</text>
<text x="215.4" y="47.6">17</text>
<text x="215.4" y="44">18</text>
<text x="328.3" y="45.8">5</text>
<text x="328.3" y="42.3">6</text>
<text x="331.8" y="47.6">4</text>
<text x="331.8" y="44">5</text>
<text x="391.2" y="44">4</text>
<text x="391.2" y="47.6">5</text>
<text x="394.7" y="42.3">3</text>
<text x="394.7" y="45.8">4</text>
<text x="146" y="51.1">7</text>
<text x="149.5" y="49.3">PB6</text>
<text x="149.5" y="52.8">PB9/CTS1</text>
<text x="196.7" y="52.8">PB10/RTSI</text>
<text x="205.3" y="49.3">TXD0</text>
<text x="215.4" y="51.1">16</text>
<text x="328.3" y="52.8">3</text>
<text x="328.3" y="49.3">4</text>
<text x="331.8" y="51.1">3</text>
<text x="391.2" y="51.1">6</text>
<text x="394.7" y="49.3">5</text>
<text x="394.7" y="52.8">6</text>
<text x="146" y="58.1">9</text>
<text x="149.5" y="59.9">PB15/SPI_CS</text>
<text x="192.5" y="59.9">PB16/SPI_CK</text>
<text x="215.4" y="58.1">14</text>
<text x="328.3" y="59.9">1</text>
<text x="328.3" y="56.4">2</text>
<text x="331.8" y="58.1">1</text>
<text x="331.8" y="54.6">2</text>
<text x="391.2" y="54.6">7</text>
<text x="391.2" y="58.1">8</text>
<text x="394.7" y="56.4">7</text>
<text x="394.7" y="59.9">8</text>
<text x="80.8" y="63.8" transform="rotate(-90 80.8 63.8)">1</text>
<text x="144" y="61.7">10</text>
<text x="144" y="65.2">11</text>
<text x="149.5" y="63.4">PB18/SPI_MISO</text>
<text x="188.2" y="63.4">PB17_SPI/MOSI</text>
<text x="215.4" y="65.2">12</text>
<text x="215.4" y="61.7">13</text>
<text x="149.5" y="67">PB13</text>
<text x="191.2" y="67">PB14/SPI_INT</text>
<text x="80.8" y="72.9" transform="rotate(-90 80.8 72.9)">2</text>
<text x="33.7" y="125.2">2</text>
<text x="37.2" y="123.4">2</text>
<text x="154.8" y="125.2">1</text>
<text x="224.2" y="125.2">2</text>
<text x="227.7" y="123.4">2</text>
<text x="327.7" y="123.4">1</text>
<text x="331.2" y="125.2">1</text>
<text x="33.7" y="128.7">1</text>
<text x="37.2" y="126.9">1</text>
<text x="154.8" y="128.7">2</text>
<text x="158.3" y="126.9">1</text>
<text x="158.3" y="130.5">2</text>
<text x="224.2" y="128.7">1</text>
<text x="227.7" y="126.9">1</text>
<text x="327.7" y="126.9">2</text>
<text x="331.2" y="128.7">2</text>
<text x="45.5" y="201.4" transform="rotate(-90 45.5 201.4)">0</text>
<text x="49" y="201.4" transform="rotate(-90 49 201.4)">0</text>
<text x="271.2" y="201">1</text>
<text x="274.7" y="202.8">1</text>
<text x="46.9" y="205.8" transform="rotate(-90 46.9 205.8)">0</text>
<text x="50.4" y="205.8" transform="rotate(-90 50.4 205.8)">0</text>
<text x="52" y="207.7">GND</text>
<text x="61.7" y="209.8">4</text>
<text x="61.7" y="206.3">5</text>
<text x="271.2" y="204.5">2</text>
<text x="274.7" y="206.3">2</text>
<text x="54.2" y="214.8">D+</text>
<text x="55.5" y="211.2">ID</text>
<text x="61.7" y="213.4">3</text>
<text x="50.4" y="221.8">VBUS</text>
<text x="55.4" y="218.3">D-</text>
<text x="61.7" y="220.4">1</text>
<text x="61.7" y="216.9">2</text>
<text x="46.9" y="223.6" transform="rotate(-90 46.9 223.6)">0</text>
<text x="50.4" y="223.6" transform="rotate(-90 50.4 223.6)">0</text>
<text x="45.5" y="228.1" transform="rotate(-90 45.5 228.1)">0</text>
<text x="49" y="228.1" transform="rotate(-90 49 228.1)">0</text>
<text x="276.7" y="234.5">3</text>
<text x="276.7" y="238.1">2</text>
<text x="276.7" y="245.1">1</text>
<text x="356" y="245.5" transform="rotate(-90 356 245.5)">29</text>
<text x="359.5" y="245.5" transform="rotate(-90 359.5 245.5)">28</text>
<text x="363" y="245.5" transform="rotate(-90 363 245.5)">27</text>
<text x="366.5" y="245.5" transform="rotate(-90 366.5 245.5)">26</text>
<text x="370.1" y="245.5" transform="rotate(-90 370.1 245.5)">25</text>
<text x="373.6" y="245.5" transform="rotate(-90 373.6 245.5)">24</text>
<text x="377.1" y="245.5" transform="rotate(-90 377.1 245.5)">23</text>
<text x="380.6" y="245.5" transform="rotate(-90 380.6 245.5)">22</text>
<text x="357.4" y="251.9" transform="rotate(-90 357.4 251.9)">EP</text>
<text x="360.9" y="254.5" transform="rotate(-90 360.9 254.5)">DTR</text>
<text x="364.4" y="254.8" transform="rotate(-90 364.4 254.8)">DSR</text>
<text x="367.9" y="254.5" transform="rotate(-90 367.9 254.5)">TXD</text>
<text x="371.5" y="254.8" transform="rotate(-90 371.5 254.8)">RXD</text>
<text x="375" y="254.3" transform="rotate(-90 375 254.3)">RTS</text>
<text x="378.5" y="254.3" transform="rotate(-90 378.5 254.3)">CTS</text>
<text x="382.1" y="252.5" transform="rotate(-90 382.1 252.5)">NC</text>
<text x="341.9" y="261">1</text>
<text x="346.4" y="262.4">DCD</text>
<text x="389.8" y="262.4">NC</text>
<text x="396.9" y="261">21</text>
<text x="142.6" y="268">1</text>
<text x="147.1" y="269.5">IN</text>
<text x="160.1" y="269.5">OUT</text>
<text x="169.3" y="268">5</text>
<text x="341.9" y="264.5">2</text>
<text x="341.9" y="268">3</text>
<text x="346.4" y="265.9">RI</text>
<text x="346.4" y="269.5">GND</text>
<text x="389.8" y="269.5">NC</text>
<text x="389.8" y="265.9">NC</text>
<text x="396.9" y="268">19</text>
<text x="396.9" y="264.5">20</text>
<text x="142.6" y="271.6">2</text>
<text x="142.6" y="275.1">3</text>
<text x="147.1" y="273">GND</text>
<text x="169.3" y="275.1">4</text>
<text x="341.9" y="271.6">4</text>
<text x="341.9" y="275.1">5</text>
<text x="346.4" y="273">D+</text>
<text x="389.8" y="273">NC</text>
<text x="396.9" y="275.1">17</text>
<text x="396.9" y="271.6">18</text>
<text x="147.1" y="276.5">EN</text>
<text x="157.3" y="276.5">BP/FB</text>
<text x="341.9" y="278.6">6</text>
<text x="346.4" y="276.5">D-</text>
<text x="346.4" y="280">VDD</text>
<text x="389.8" y="280">NC</text>
<text x="389.8" y="276.5">NC</text>
<text x="396.9" y="278.6">16</text>
<text x="341.9" y="282.2">7</text>
<text x="346.4" y="283.6">REGIN</text>
<text x="389.8" y="283.6">NC</text>
<text x="396.9" y="282.2">15</text>
<text x="360.9" y="295.9" transform="rotate(-90 360.9 295.9)">VBUS</text>
<text x="364.4" y="295.9" transform="rotate(-90 364.4 295.9)">RST#</text>
<text x="367.9" y="295.9" transform="rotate(-90 367.9 295.9)">NC</text>
<text x="371.5" y="295.9" transform="rotate(-90 371.5 295.9)">SUSPEND#</text>
<text x="375" y="295.9" transform="rotate(-90 375 295.9)">SUSPEND</text>
<text x="378.5" y="295.9" transform="rotate(-90 378.5 295.9)">NC</text>
<text x="382.1" y="295.9" transform="rotate(-90 382.1 295.9)">NC</text>
<text x="359.5" y="300.4" transform="rotate(-90 359.5 300.4)">8</text>
<text x="363" y="300.4" transform="rotate(-90 363 300.4)">9</text>
<text x="366.5" y="302.4" transform="rotate(-90 366.5 302.4)">10</text>
<text x="370.1" y="302.4" transform="rotate(-90 370.1 302.4)">11</text>
<text x="373.6" y="302.4" transform="rotate(-90 373.6 302.4)">12</text>
<text x="377.1" y="302.4" transform="rotate(-90 377.1 302.4)">13</text>
<text x="380.6" y="302.4" transform="rotate(-90 380.6 302.4)">14</text>
<text x="86.1" y="333.5" transform="rotate(-90 86.1 333.5)">17</text>
<text x="89.6" y="333.5" transform="rotate(-90 89.6 333.5)">16</text>
<text x="93.1" y="333.5" transform="rotate(-90 93.1 333.5)">15</text>
<text x="96.7" y="333.5" transform="rotate(-90 96.7 333.5)">14</text>
<text x="107.2" y="331.9" transform="rotate(-90 107.2 331.9)">25</text>
<text x="66.6" y="339.7">RESV</text>
<text x="87.8" y="339.6" transform="rotate(-90 87.8 339.6)">NC</text>
<text x="91.4" y="339.6" transform="rotate(-90 91.4 339.6)">NC</text>
<text x="94.9" y="339.6" transform="rotate(-90 94.9 339.6)">NC</text>
<text x="98.4" y="339.6" transform="rotate(-90 98.4 339.6)">NC</text>
<text x="108.7" y="338.3" transform="rotate(-90 108.7 338.3)">EP</text>
<text x="111.5" y="340">INT</text>
<text x="118" y="338.6">12</text>
<text x="61.1" y="342.1">20</text>
<text x="61.1" y="345.7">21</text>
<text x="66.6" y="343.2">CPOUT</text>
<text x="66.6" y="346.7">RESV</text>
<text x="103.7" y="347.1">REGOUT</text>
<text x="106.6" y="343.5">FSYNC</text>
<text x="118" y="345.7">10</text>
<text x="118" y="342.1">11</text>
<text x="61.1" y="349.2">22</text>
<text x="61.1" y="352.7">23</text>
<text x="66.6" y="350.2">RESV</text>
<text x="66.6" y="353.8">SCL</text>
<text x="110.5" y="350.6">AD0</text>
<text x="118" y="352.7">8</text>
<text x="118" y="349.2">9</text>
<text x="61.1" y="356.2">24</text>
<text x="66.6" y="357.3">SDA</text>
<text x="104.5" y="357.6">AUX_CL</text>
<text x="104.7" y="354.1">VLOGIC</text>
<text x="118" y="356.2">7</text>
<text x="82.5" y="364.1" transform="rotate(-90 82.5 364.1)">1</text>
<text x="84.3" y="360.6" transform="rotate(-90 84.3 360.6)">CLKIN</text>
<text x="86.1" y="364.1" transform="rotate(-90 86.1 364.1)">2</text>
<text x="87.8" y="360.6" transform="rotate(-90 87.8 360.6)">NC</text>
<text x="89.6" y="364.1" transform="rotate(-90 89.6 364.1)">3</text>
<text x="91.4" y="360.6" transform="rotate(-90 91.4 360.6)">NC</text>
<text x="93.1" y="364.1" transform="rotate(-90 93.1 364.1)">4</text>
<text x="94.9" y="360.6" transform="rotate(-90 94.9 360.6)">NC</text>
<text x="96.7" y="364.1" transform="rotate(-90 96.7 364.1)">5</text>
<text x="98.4" y="360.6" transform="rotate(-90 98.4 360.6)">NC</text>
<text x="100.2" y="364.1" transform="rotate(-90 100.2 364.1)">6</text>
<text x="102" y="360.6" transform="rotate(-90 102 360.6)">AUX_DA</text>
</g>
<g font-size="3.2" fill="#f00">
<text x="146" y="54.6">8</text>
<text x="149.5" y="56.4">VCC</text>
<text x="100.2" y="333.5" transform="rotate(-90 100.2 333.5)">13</text>
<text x="102" y="342" transform="rotate(-90 102 342)">VDD</text>
</g>
<g font-size="3.2">
<text x="206.6" y="56.4">GND</text>
<text x="215.4" y="54.6">15</text>
<text x="82.5" y="333.5" transform="rotate(-90 82.5 333.5)">18</text>
<text x="84.3" y="342.2" transform="rotate(-90 84.3 342.2)">GND</text>
</g>
<g font-size="3.2" fill="#8d2323">
<text x="149.3" y="202.8">1</text>
<text x="183.8" y="202.8">6</text>
<text x="149.3" y="209.8">2</text>
<text x="154.5" y="204.2">CHRG</text>
<text x="171.5" y="204.2">PROG</text>
<text x="183.8" y="209.8">5</text>
<text x="154.5" y="211.2">GND</text>
<text x="169.9" y="211.2">STDBY</text>
<text x="149.3" y="216.9">3</text>
<text x="154.5" y="218.3">BAT</text>
<text x="174" y="218.3">VCC</text>
<text x="183.8" y="216.9">4</text>
</g>
</svg>
